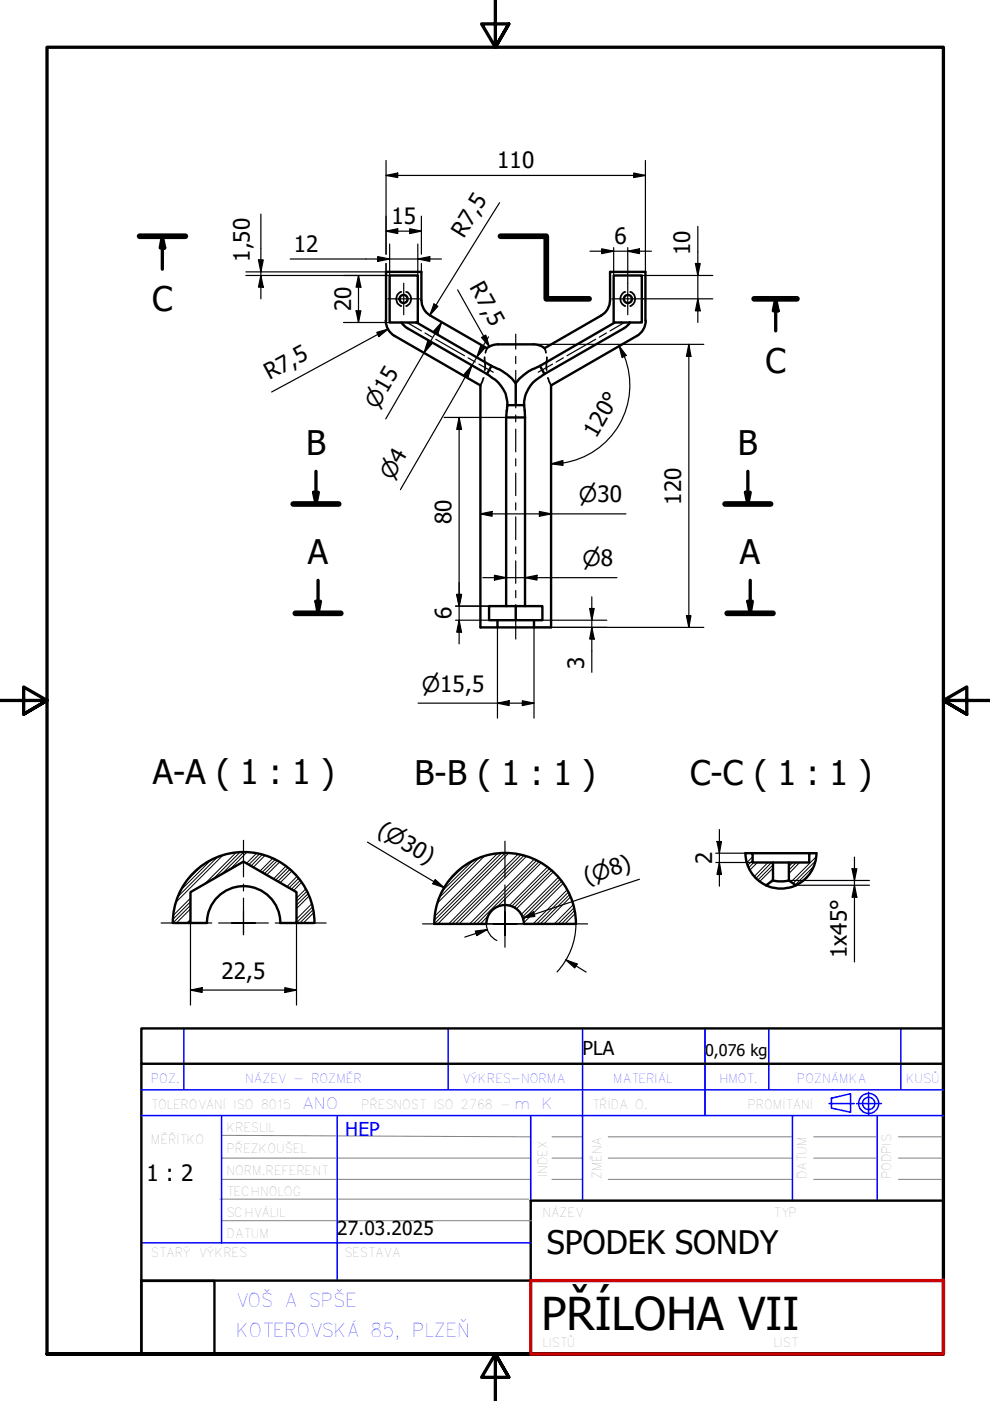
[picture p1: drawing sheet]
<svg xmlns="http://www.w3.org/2000/svg" width="210mm" height="297mm" viewBox="0 0 210 297" stroke-linecap="round" stroke-linejoin="round" font-family="sans-serif">
<g fill="none" stroke="#000" stroke-width=".21">
<path d="M40.4 194.9l-.8 .8M40.4 190.4l-3.6 3.6M40.4 191.2l-3.7 3.7M40.4 191.9l-3.8 3.8M40.4 192.7l-3 3M42.5 183.9l-2.9 2.8M44.6 182.5l-6.2 6.2M46 181.8l-8.2 8.2M47.2 181.4l-9.9 9.8M50 180.8l-6.6 6.6M50.9 180.7l-5.8 5.7M51.6 180.7l-4.7 4.7"/>
<path d="M52.3 180.7l-3.6 3.7M54.4 181l-2.1 2.1M55 181.1l-2.2 2.2M55.6 181.2l-2.4 2.4M56.1 181.4l-2.4 2.5M57.8 182l-2.7 2.7M58.3 182.3l-2.7 2.7M58.7 182.5l-2.6 2.7M59.2 182.8l-2.7 2.7M60.6 183.7l-2.6 2.7M61 184l-2.6 2.6M61.4 184.4l-2.5 2.5"/>
<path d="M61.8 184.7l-2.4 2.5M62.9 185.9l-2.1 2.1M63.3 186.2l-2 2.1M63.6 186.7l-1.8 1.8M63.9 187.1l-1.7 1.7M64.8 188.5l-1.9 1.9M65 189l-2.1 2.1M65.3 189.5l-2.4 2.4M65.5 190l-2.6 2.6M66 191.7l-3.1 3.2M66.2 192.3l-3.3 3.3M66.4 192.9l-2.8 2.8"/>
<path d="M66.5 193.5l-2.2 2.2M66.6 195.6v.1M97.9 184.1l-2.8 2.8M100.1 182.7l-6.3 6.2M101.5 182l-8.3 8.2M102.6 181.6l-9.8 9.8M103.5 194.2l-1.6 1.7M105.5 181l-13.3 13.2M106.3 180.9l-14.2 14.2M107.1 180.9l-15 15M107.8 180.9l-15 15M109.8 181.2l-14.7 14.7"/>
<path d="M110.4 181.3l-14.6 14.6M111.1 181.4l-14.5 14.5M111.6 181.6l-14.3 14.3M113.2 182.2l-13.6 13.7M113.7 182.5l-13.4 13.4M114.2 182.7l-13.1 13.2M114.7 183l-9.3 9.3M116 183.9l-8.1 8.1M116.5 184.2l-8 7.9M116.9 184.6l-7.9 7.8M117.3 184.9l-7.8 7.8M118.4 186l-7.9 7.9"/>
<path d="M118.7 186.4l-8 8M119.1 186.9l-8.2 8.1M119.4 187.3l-8.3 8.3M120.3 188.6l-7.3 7.3M120.5 189.2l-6.7 6.7M120.7 189.7l-6.1 6.2M120.9 190.2l-5.6 5.7M121.5 191.9l-4 4M121.7 192.5l-3.4 3.4M121.8 193.1l-2.7 2.8M121.9 193.7l-2.1 2.2M122 195.8v.1"/>
<path d="M158.1 180.9h.1M159.6 181.7l-1.2 1.2M159.6 182.4l-1 1M159.8 182.9l-1.1 1M160.6 182.9l-1.6 1.6M162.8 182.9l-2.8 2.9M163.6 182.9l-3.3 3.3M163.9 186.4l-1.3 1.2M163.9 183.4l-3.2 3.1M163.9 184.1l-2.8 2.8M167.3 182.9h.1M168.1 182.9l-.8 .8"/>
<path d="M168.8 182.9l-1.5 1.6M169.5 182.9l-2.2 2.3M171.5 185.5l-1.4 1.4M172.5 183.8l-3.9 3.8M172.9 182.5l-4.8 4.8M173 181.7l-5.3 5.3"/>
</g>
<path d="M85.1 61.9a1.57 1.57 0 0 0-1.1 1.5 1.57 1.57 0 0 0 1.1 1.5M86.1 61.9a1.57 1.57 0 0 1 1.1 1.5 1.57 1.57 0 0 1-1.1 1.5M102.7 75.7l.1 2.8M103.3 73.8l-.4 1M115.4 73.8l.4 1M116 75.7l-.1 2.8M132.6 61.9a1.57 1.57 0 0 0-1.1 1.5 1.57 1.57 0 0 0 1.1 1.5M133.6 61.9a1.57 1.57 0 0 1 1.1 1.5 1.57 1.57 0 0 1-1.1 1.5M102.6 80.1l-.7 1.6M116.1 80.1l.7 1.6" fill="none" stroke="#000" stroke-width=".38"/>
<g fill="none" stroke="#000" stroke-width=".51">
<path d="M82.6 58.4h6v10h-6zM81.8 68a3.8 3.8 0 0 0 1.9 3.2l18.2 10.5v51.3h3.6M81.9 68v-10.4h7.4v6a3.8 3.8 0 0 0 1.9 3.3l12.1 6.9M85.1 68.4l1.2 1.2M86.4 69.6l16.9 9.7M88.3 68.4l15.9 9.2M103.2 73.8l1.4-.7 1-.1h8l1 .3 .9 .5M103.3 79.3a9.3 9.3 0 0 1 3.9 4.1l.4 1.8v.7M104.2 77.6a11.3 11.3 0 0 1 5.1 3.7M104.2 77.6l-.9 1.7M114.5 77.6l-.4 .2a9.9 9.9 0 0 0-4.8 3.5M114.5 77.6l.9 1.7"/>
<path d="M115.4 79.3l-.3 .3a7.1 7.1 0 0 0-4 6.3M130.4 68.4h-.3v-10h6v10h-5.7l-15.9 9.2M132.3 69.6l-16.9 9.7M133.6 68.4l-1.3 1.2M136.8 68v-10.4h-7.5v6a3.8 3.8 0 0 1-1.9 3.3l-12 6.9M136.9 68a3.7 3.7 0 0 1-1.9 3.2l-18.2 10.5v51.3h-11.3v-1.5M107.3 88.5v40h7.7v3h-1.8M107.3 88.5h4M109.3 81.3v4.6M111.1 85.9h-3.5l-.3 2.6M111.1 85.9l.2 2.6M111.3 88.5v40"/>
<path d="M107.3 128.5h-3.6v3h9.5M109.3 128.5v3M113.2 131.5v1.5M36.6 195.7a15 15 0 0 1 15.1-15.1 15 15 0 0 1 15 15.1M36.6 195.7h3.8v-6.5l11.2-6.5 11.3 6.5v6.5h-3.5M40.4 195.7h3.5M43.9 195.7a7.8 7.8 0 0 1 7.8-7.8 7.8 7.8 0 0 1 7.7 7.8M62.9 195.7h3.7M92.1 195.9a15 15 0 0 1 15-15.1 15 15 0 0 1 15 15.1M92.1 195.9h11M103.1 195.9a4 4 0 0 1 4-4 4 4 0 0 1 4 4M111.1 195.9h11"/>
<path d="M158.1 180.9a7.5 7.5 0 0 0 4.3 6.8M158.1 180.9h1.5v2h4.3v3.8l-1.5 1a7.4 7.4 0 0 0 6.3 0M159.6 180.9h12M163.9 186.7a7.5 7.5 0 0 0 3.4 0M163.9 182.9h3.4M167.3 186.7l1.4 1M173.1 180.9h-1.5v2h-4.3v3.8M173.1 180.9a7.5 7.5 0 0 1-4.4 6.8"/>
<circle cx="85.6" cy="63.4" r=".86"/>
<circle cx="133.1" cy="63.4" r=".86"/>
</g>
<path d="M29.6 50.1h9.7M106.1 50.1h9.7v13.3h9.1M159.9 63.4h9.1M62.2 106.9h9.6M153.7 106.9h9.7M62.6 130h9.7M154.2 130h9.7" fill="none" stroke="#000" stroke-width="1.2"/>
<path d="M34.4 50.1l.5 2.5h-.9zM34.4 50.1v7M164.5 63.4l.5 2.5h-1zM164.5 63.4v6.8M67 99.9v7M158.6 99.9v7M66.5 104.4h1l-.5 2.5zM158.1 104.4h1l-.5 2.5zM67 127.5h.9l-.5 2.5zM67.4 123v7M158.6 127.5h.9l-.4 2.5zM159.1 123v7" fill="none" stroke="#000" stroke-width=".7"/>
<path d="M34.4 50.1l.5 2.5h-.9zM164.5 63.4l.5 2.5h-1zM66.5 104.4h1l-.5 2.5zM158.1 104.4h1l-.5 2.5zM67 127.5h.9l-.5 2.5zM158.6 127.5h.9l-.4 2.5z" fill="#000"/>
<path d="M105 0v10l-2.9-4.9h5.8l-2.9 4.9 2.9-4.9M0 148.5h10l-5-2.8v5.7l5-2.9-5 2.9M210 148.5h-10l5-2.8v5.7l-5-2.9 5 2.9M10 287.1v-277.1h190v277.1h-190h190M107.9 292l-2.9-4.9 2.9 4.9h-5.8l2.9-4.9v9.9" fill="none" stroke="#000" stroke-width=".7"/>
<!-- layer: 1_SILNA -->
<path d="M30 218h170v7.5h-170zM30 225.5v61.6h82.6M200 225.5v45.9M200 254.6h-87.5v16.9M30 271.6h15.5v15.5h-15.5zM30 271.5h82.6" fill="none" stroke="#000" stroke-width=".51"/>
<!-- layer: 2_SLABA -->
<g fill="none" stroke="#808080" stroke-width=".21">
<path d="M46.6 254.2h65.5M47 245.5h65.5M47 240.7l65.5 .3M47 250h65.5M47.2 258.8h65.6M117 241h6.5M117 245.5h6.5M117 250h6.5M129 241h39M129 245.5h39M129 250h39M172.5 241h13.5"/>
<path d="M172.5 245.5h13.5M172.5 250h13.5M190.5 241h9.5M190.5 245.5h9.5M190.5 250h9.5"/>
</g>
<!-- layer: 8_TEXTY -->
<g fill="none" stroke="#00f" stroke-width=".32">
<path d="M39 218v13.1M95 218v13.1M123.5 218v36.6M149.5 218v18.5M163 218v13.1M191 218v13.1M30 236.5h170M30 231.1h170M47 236.6v27M71.5 236.5v35M112.5 236.5v18.1M168 236.5v18.1"/>
<path d="M175.8 234h5.3M176.3 232.8l4-.9v3.9l-4-.9zM181.6 234h5.3M184.1 231.6v4.7M186 236.5v18.1M30 263.5h82.5"/>
<circle cx="184.2" cy="234" r="2.13"/>
<circle cx="184.2" cy="234" r="1.3"/>
</g>
<!-- layer: 3_TUCNA -->
<path d="M112.6 271.5h87.4M200 271.4v15.7h-87.5v-15.6" fill="none" stroke="#c00" stroke-width=".7"/>
<path d="M86.3 68.4l3 1.8M90.1 70.6l1.5 .9M92.4 71.9l6.1 3.5M99.3 75.9l1.5 .9M101.5 77.2l3.1 1.7M117.2 77.2l-3.1 1.7M119.4 75.9l-1.5 .9M126.3 71.9l-6.1 3.5M128.6 70.6l-1.5 .9M132.4 68.4l-3.1 1.8" fill="none" stroke="#000" stroke-width=".25"/>
<g fill="none" stroke="#000" stroke-width=".25">
<path d="M81.9 37.2l2.4-.5v.9zM81.9 34v19.9M81.9 37.2h54.9M134.4 36.7l2.4 .5-2.4 .4zM136.8 34v23.6M54.8 55.1h1l-.5 2.5zM55.3 58.4l.5 2.5h-1zM55.3 45.4v18M61.5 54.9h32.1M76 58.4l.5 2.5h-1zM76 58.4v10M80.1 54.4l2.5 .5-2.5 .5z"/>
<path d="M81.9 49l2.4-.5v1zM81.9 49h7.4M81.9 55.9v1.7h-29.8M82.6 51.7v6.7h-30.5M86.9 48.5l2.4 .5-2.4 .5zM88.6 54.9l2.5-.5v1zM88.6 51.7v6.7M89.3 45.8v8.1M89.3 55.9v1.7M105.9 43l-14.8 23.9M125.1 53.3h13M127.6 52.8l2.5 .5-2.5 .5z"/>
<path d="M130.1 52.5v5.9M133.1 53.3l2.5-.5v1zM133.1 52.5v7.6M136.1 58.4h15M147.4 55.9h1.1l-.5 2.5zM148 48v20.4M72.8 68.4h9.8M75.5 65.9h1l-.5 2.5zM79.9 70.5l2.4-.7-2 1.6zM82.3 69.8l-24.7 13.3M90.7 72.4l.9 .5-1.7 1.9zM92 64.4l.8 .5-1.7 2z"/>
<path d="M93.7 68.3l-.9 2.4-.9-.5zM93.7 68.3l-11.9 20.5M97 61.5l6.8 12M100.1 77.5l-.8 2.4-.9-.5zM101.9 73.3l.8 .5-1.6 1.9zM102.1 71.6l.9-.6 .8 2.5zM103.6 71.4l-18.7 32.4M113.1 73h36.1M131.3 73.3l1.5 2.1-.9 .4zM131.3 73.3l1 2.3M132.4 75.6a16.7 16.7 0 0 1-13 22.6M136.5 63.4h14.6"/>
<path d="M146 73l.5 2.6h-1zM146 73v60M148 63.4l.5 2.5h-1.1zM94.2 88.5h13.1M97.3 88.5l.6 2.5h-1.1zM97.3 88.5v48M116.8 98.3l2.5-.7 .1 1.1zM119.3 98.2l-2.5 .1M101.9 109l2.4-.6v1.1zM101.9 109h30.8M114.4 108.4l2.4 .6-2.4 .5zM96.6 128.5h10.7"/>
<path d="M96.6 131.5h8.9M96.8 126h1.1l-.6 2.5zM97.3 131.5l.6 2.5h-1.1zM102.4 122.5h28.4M104.8 122l2.5 .5-2.5 .5zM105.5 133v19.3M111.3 122.5l2.6-.5v1zM113.2 131.5h15.5M125 129h1l-.5 2.5zM125.5 133l.5 2.5h-1zM125.5 126.5v16M145.5 130.5h1l-.5 2.5z"/>
<path d="M149.2 133h-36v19.3M88.6 149.1h24.6M105.5 149.1l2.4-.5v1zM110.7 148.6l2.5 .5-2.5 .5zM77.9 178.5l16.3 9.7M152 178.4h1l-.5 2.5zM152.5 175.9v12M40.4 195.8v17.3M62.9 195.8v17.3M92.3 186.5l1.9 1.7-2.4-.8zM100.8 197.4l2.5-.3-2.2 1.3zM103.1 196a4 4 0 0 0 2.2 3.4"/>
<path d="M103.3 197.1l-4.7 1.6M110.9 194.6l2.2-1.3 .3 1zM122.1 196a15 15 0 0 1-4 10.1M135.6 186.4l-24.7 8.2M151.8 182.9h7.8M151.8 180.9h7.8M152.5 182.9l.5 2.5h-1zM167.3 186.7h17M168.7 187.7h15.6M180.7 184.2h1l-.5 2.5zM181.2 187.7l.5 2.5h-1zM181.2 181.7v22.2"/>
<path d="M40.4 209.9l2.5-.5v1zM40.4 209.9h22.5M60.4 209.4l2.5 .5-2.5 .5zM120 203.5l2.4 .9-.5 .8zM120 203.5l4.3 2.6"/>
</g>
<g fill="#000">
<path d="M81.9 37.2l2.4-.5v.9zM134.4 36.7l2.4 .5-2.4 .4zM54.8 55.1h1l-.5 2.5zM80.1 54.4l2.5 .5-2.5 .5zM81.9 49l2.4-.5v1zM86.9 48.5l2.4 .5-2.4 .5zM88.6 54.9l2.5-.5v1zM127.6 52.8l2.5 .5-2.5 .5zM133.1 53.3l2.5-.5v1zM147.4 55.9h1.1l-.5 2.5zM55.3 58.4l.5 2.5h-1zM75.5 65.9h1l-.5 2.5z"/>
<path d="M76 58.4l.5 2.5h-1zM79.9 70.5l2.4-.7-2 1.6zM90.7 72.4l.9 .5-1.7 1.9zM92 64.4l.8 .5-1.7 2zM93.7 68.3l-.9 2.4-.9-.5zM100.1 77.5l-.8 2.4-.9-.5zM101.9 73.3l.8 .5-1.6 1.9zM102.1 71.6l.9-.6 .8 2.5zM131.3 73.3l1.5 2.1-.9 .4zM146 73l.5 2.6h-1zM148 63.4l.5 2.5h-1.1zM97.3 88.5l.6 2.5h-1.1z"/>
<path d="M116.8 98.3l2.5-.7 .1 1.1zM101.9 109l2.4-.6v1.1zM114.4 108.4l2.4 .6-2.4 .5zM96.8 126h1.1l-.6 2.5zM97.3 131.5l.6 2.5h-1.1zM104.8 122l2.5 .5-2.5 .5zM111.3 122.5l2.6-.5v1zM125 129h1l-.5 2.5zM125.5 133l.5 2.5h-1zM145.5 130.5h1l-.5 2.5zM105.5 149.1l2.4-.5v1zM110.7 148.6l2.5 .5-2.5 .5z"/>
<path d="M152 178.4h1l-.5 2.5zM92.3 186.5l1.9 1.7-2.4-.8zM100.8 197.4l2.5-.3-2.2 1.3zM110.9 194.6l2.2-1.3 .3 1zM152.5 182.9l.5 2.5h-1zM180.7 184.2h1l-.5 2.5zM181.2 187.7l.5 2.5h-1zM40.4 209.9l2.5-.5v1zM60.4 209.4l2.5 .5-2.5 .5zM120 203.5l2.4 .9-.5 .8z"/>
</g>
<!-- layer: Osa (ISO) -->
<g fill="none" stroke="#000" stroke-width=".25">
<path d="M109.3 70.9v3.1M109.3 75.6v1.5M109.3 78.5v8M109.3 88v1.5M109.3 91v4.8M109.3 97.3v1.5M109.3 100.3v4.8M109.3 106.6v1.5M109.3 109.6v4.8M109.3 115.9v1.5M109.3 118.9v4.8M109.3 125.2v1.5"/>
<path d="M109.3 128.2v7.3"/>
</g>
<g fill="none" stroke="#000" stroke-width=".25">
<path d="M82.2 63.4h6.8M85.6 60.1v6.6M129.7 63.4h6.8M133.1 60.1v6.6M51.6 178.2v7.7M107.1 178.4v7.7M34.2 195.7h7.7M43.4 195.7h1.5M46.4 195.7h5.2h-2.5M51.6 190.4v5.3v-2.5M51.6 198.2v-2.5v2.5M51.6 187.4v1.5"/>
<path d="M54.1 195.7h-2.5h5.3M58.4 195.7h1.5M61.4 195.7h7.8M89.6 195.9h7.7M98.8 195.9h1.5M100.6 195.9h13M101.9 195.9h5.2h-2.5M107.1 190.6v5.3v-2.6M107.1 198.4v-2.5v2.5M107.1 189.3v11.5M107.1 187.6v1.5M109.6 195.9h-2.5h5.2"/>
<path d="M113.9 195.9h1.4M116.8 195.9h7.8"/>
</g>
<text font-size="9.6" x="114.8" y="282.1">PŘÍLOHA VII</text>
<g font-size="7.2">
<text x="32.3" y="65.9">C</text>
<text x="162.3" y="79">C</text>
<text x="64.9" y="96.4">B</text>
<text x="156.5" y="96.4">B</text>
<text x="65.3" y="119.6">A</text>
<text x="156.8" y="119.6">A</text>
<text x="32.4" y="166.2">A-A ( 1 : 1 )</text>
<text x="87.9" y="166.4">B-B ( 1 : 1 )</text>
<text x="146.3" y="166.4">C-C ( 1 : 1 )</text>
</g>
<text font-size="6.9" x="116" y="265.9">SPODEK SONDY</text>
<g font-size="4.8">
<text x="105.4" y="35.5">110</text>
<text x="83" y="47.4">15</text>
<text x="62.3" y="53.4">12</text>
<text x="98.4" y="50.7" transform="rotate(-58 98.4 50.7)">R7,5</text>
<text x="130.3" y="51.7">6</text>
<text x="53" y="55.5" transform="rotate(-90 53 55.5)">1,50</text>
<text x="146.3" y="54" transform="rotate(-90 146.3 54)">10</text>
<text x="99.5" y="60.9" transform="rotate(61 99.5 60.9)">R7,5</text>
<text x="74.4" y="66" transform="rotate(-90 74.4 66)">20</text>
<text x="57.1" y="80.6" transform="rotate(-28 57.1 80.6)">R7,5</text>
<text x="126.4" y="93.1" transform="rotate(-60 126.4 93.1)">120°</text>
<text x="144.4" y="107" transform="rotate(-90 144.4 107)">120</text>
<text x="95.8" y="111.2" transform="rotate(-90 95.8 111.2)">80</text>
<text x="95.8" y="131.3" transform="rotate(-90 95.8 131.3)">6</text>
<text x="123.9" y="141.8" transform="rotate(-90 123.9 141.8)">3</text>
<text x="79.8" y="176.8" transform="rotate(31 79.8 176.8)">(⌀30)</text>
<text x="151" y="183.2" transform="rotate(-90 151 183.2)">2</text>
<text x="124.4" y="187.5" transform="rotate(-18 124.4 187.5)">(⌀8)</text>
<text x="179.6" y="203.2" transform="rotate(-90 179.6 203.2)">1x45°</text>
<text x="47" y="207.6">22,5</text>
<text x="31.1" y="250.4">1 : 2</text>
</g>
<g font-size="4.6">
<text x="80.1" y="87" transform="rotate(-60 80.1 87)">⌀15</text>
<text x="83.2" y="101.9" transform="rotate(-60 83.2 101.9)">⌀4</text>
<text x="122.7" y="106.5">⌀30</text>
<text x="123.5" y="120.1">⌀8</text>
<text x="89.4" y="146.7">⌀15,5</text>
</g>
<g font-size="4.1">
<text x="123.5" y="223.8">PLA</text>
<text x="71.5" y="261.9">27.03.2025</text>
</g>
<text font-size="4.1" fill="#00f" x="73.2" y="240.8">HEP</text>
<g font-size="4" fill="#00f">
<text x="50" y="277">VOŠ A SPŠE</text>
<text x="50" y="283.5">KOTEROVSKÁ 85, PLZEŇ</text>
</g>
<text font-size="3.4" x="149.5" y="223.8">0,076 kg</text>
<g font-size="3.3" fill="#00f">
<text x="64" y="235.1">ANO</text>
<text x="109" y="235.1">m K</text>
</g>
<g font-size="2.7" fill="#00f">
<text x="32" y="229.5">POZ.</text>
<text x="52" y="229.5">NÁZEV - ROZMĚR</text>
<text x="98" y="229.5">VÝKRES-NORMA</text>
<text x="130" y="229.5">MATERIÁL</text>
<text x="152.5" y="229.5">HMOT.</text>
<text x="169" y="229.5">POZNÁMKA</text>
<text x="192" y="229.5">KUSŮ</text>
</g>
<g font-size="2.7" fill="#808080">
<text x="32" y="235.1">TOLEROVÁNÍ ISO 8015</text>
<text x="76.6" y="235.1">PŘESNOST ISO 2768 -</text>
<text x="125.5" y="235.1">TŘÍDA O.</text>
<text x="158.5" y="235.1">PROMÍTÁNÍ</text>
<text x="32" y="242.6">MĚŘÍTKO</text>
<text x="48" y="244.5">PŘEZKOUŠEL</text>
<text x="48" y="240">KRESLIL</text>
<text x="48" y="249">NORM.REFERENT</text>
<text x="116" y="249.5" transform="rotate(-90 116 249.5)">INDEX</text>
<text x="127.5" y="250" transform="rotate(-90 127.5 250)">ZMĚNA</text>
<text x="171" y="250" transform="rotate(-90 171 250)">DATUM</text>
<text x="48" y="253.5">TECHNOLOG</text>
<text x="48" y="262.6">DATUM</text>
<text x="48" y="258">SCHVÁLIL</text>
<text x="115" y="258">NÁZEV</text>
<text x="164" y="258">TYP</text>
<text x="32" y="266.6">STARÝ VÝKRES</text>
<text x="73" y="266.6">SESTAVA</text>
</g>
</svg>
